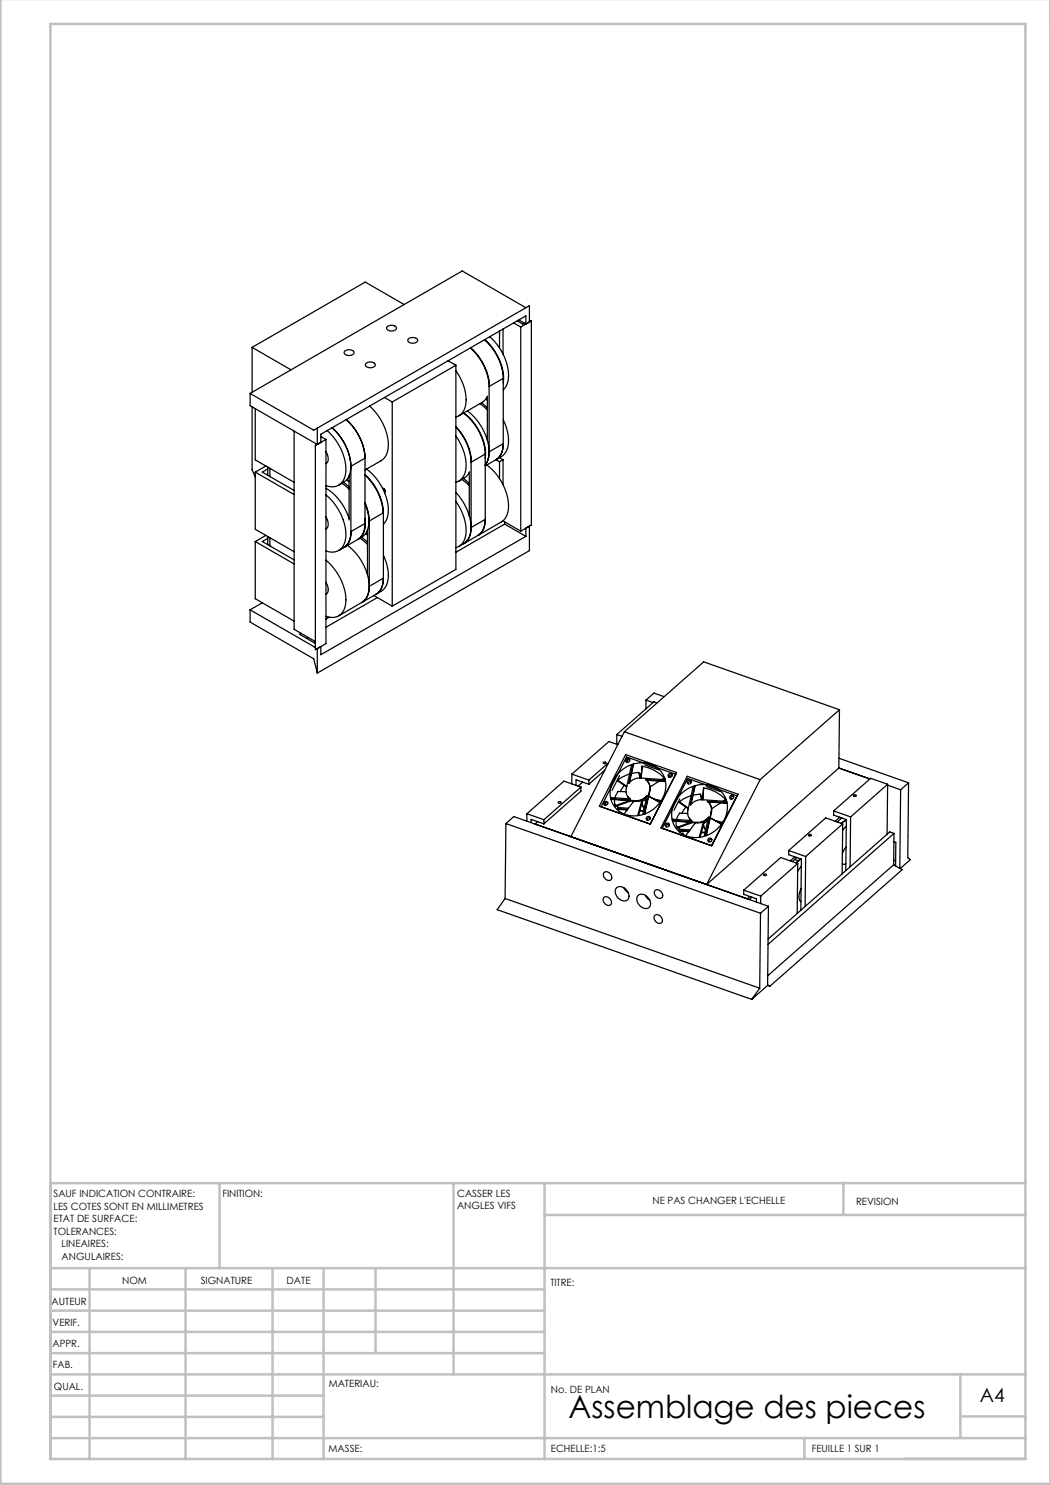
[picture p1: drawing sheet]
<svg xmlns="http://www.w3.org/2000/svg" width="210mm" height="297mm" viewBox="0 0 210 297" stroke-linecap="round" stroke-linejoin="round" font-family="sans-serif">
<g fill="none" stroke="#c0c0c0" stroke-width=".5">
<path d="M.1 -.1v296.9h210M10.1 236.6h195M43.9 236.6v17M90.7 236.6v38.3M108.9 236.6v55.3M168.7 236.5v6.4M10.1 253.6h195M10.1 257.9h98.8M17.9 253.6v38.3M37.1 253.6v38.3M54.5 253.6v38.3M64.7 253.6v38.3"/>
<path d="M75.1 253.6v17M108.9 243h96.2M10.1 270.6h98.8M10.1 266.4h98.8M10.1 262.1h98.8M10.1 279.1h54.6M10.1 274.9h195M192.1 274.8v12.7M10.1 291.8h195v-287h-195v287.1M10.1 287.6h195M10.1 283.4h54.6M160.9 287.5v4.3"/>
<path d="M192.1 283.3h13"/>
</g>
<g fill="none" stroke="#000" stroke-width=".25">
<path d="M50 78.7v2.4l13.5 7.8M50 78.7l12.7 7.3 .8-.4M50.4 69.5v9M50.4 69.5l7.8 4.5M68.9 70.3a1.21 1.21 0 0 1 1.9 .2 1.19 1.19 0 0 1-2 .1zM73.2 72.7a1.21 1.21 0 0 1 1.9 .3 1.19 1.19 0 0 1-2 0zM76.9 79.5l1.5 .9M77.4 65.4a1.21 1.21 0 0 1 1.9 .2 1.19 1.19 0 0 1-2 .1zM80.8 60.9l-7.8-4.5-22.6 13.1M81.6 67.8a1.21 1.21 0 0 1 1.9 .3 1.19 1.19 0 0 1-1.9 0zM89.6 72.2l1.6 .9M91.2 74.1a9.4 9.4 0 0 1 1.8 7.4l-.7 1.2-1.1 .7"/>
<path d="M91.2 73.1l-12.8 7.3M91.2 73.1v40.8l-12.8 7.3M94.1 69.6a11.1 11.1 0 0 1 3.7 7.7M94.1 69.5a11.1 11.1 0 0 1 3.8 7.8M96.9 68a11.1 11.1 0 0 1 3.8 7.7M97 67.9a10.6 10.6 0 0 1 3.7 8.6M97.2 79.8l.3 .2M97.5 79.3l-.8 1-4.9 2.9M97.5 79.2v8.8M97.8 77.3v13.1M98 67.3a10.5 10.5 0 0 1 3.6 8.8l-.3 1-.6 .9M99.9 66.2v3.4"/>
<path d="M100.6 65.8v5M100.7 75.7l-2.9 1.6M100.7 75.7v13M102.7 64.6l1.4 .8M103.4 64.2l1.1 .6 .4-.1M103.8 64l1.4 .8M104.1 65.4v40.8M105.2 64.8l.7-.4v-3.3l-42.4 24.5M105.2 64.8v-1.6l-41 23.7v1.6l-.7 .4M105.2 61.5l-12.8-7.3-42.4 24.5M106.3 64.2l-.4 .1M106.3 64.2l-2.2 1.2"/>
<path d="M106.3 64.2v40.8l-2.2 1.2M50.4 81.4v12.6l.6 1.4M51 94.4l7.8 4.5M51 94.4v11.5l7.8 4.4M51 81.7v10.3l7.8 4.5M53.2 93.2l-2.2 1.2M53.6 93.8l-1.1 .6 6.3 3.7M53.6 93.4v1.7M54 93.7v1.6M58.8 86.2v39.7l4.3 2.4M63.4 88.8l-.3 .3M63.5 85.6v3.3"/>
<path d="M64.2 87.3l1 .6M65.2 97.7a10.8 10.8 0 0 1 4.6 6M65.2 99a10.4 10.4 0 0 1 3.8 9.2 2.71 2.71 0 0 1-3.8 2M65.2 90.3a1.79 1.79 0 0 1 0 2.4M65.2 87.9l-2.1 1.2M65.2 87.9v40.8l-2.1 1.2v-40.8M65.4 86.1a10.3 10.3 0 0 1 3.6 9.1 2.69 2.69 0 0 1-3.8 1.9M68.4 96.7l1.4 1.1M68.7 96.5l1.1 .9M68.7 96.5l-1 .5M69.2 83.9a11.1 11.1 0 0 1 3.8 7.7 11.1 11.1 0 0 0-3.8-7.7zM69.3 96l.5 .4"/>
<path d="M69.4 95.9l.4 .4M69.8 95.3h.1M69.8 95.2v8.8M70.2 93.3a11.1 11.1 0 0 0-3.8-7.8 10.3 10.3 0 0 1 3.6 9.2l-.6 1.2-.7 .6M70.2 93.3v13M73 94.9a11.1 11.1 0 0 1 3.7 7.7M73 95a11.1 11.1 0 0 1 3.6 7.6M73 91.6l-2.8 1.7M73 91.6v13.1M73.3 93.8a10.7 10.7 0 0 1 4.3 9.2l-.3 1-.6 .9M73.9 81.2a10.3 10.3 0 0 1 3.6 9.1l-.4 .9-.5 .7-3.6 2.1M76.5 97.6a.58 .58 0 0 1 .4 .9"/>
<path d="M76.8 97.7l.3 .5M77 98l-.1 .1M78.4 80.4v40.8M91.2 98.5a10.3 10.3 0 0 1 2.9 8.1l-.5 1.3-.8 .8a3.5 3.5 0 0 0 1.4-3.2M91.2 85.4a11 11 0 0 1 3 7M91.2 85.3a11 11 0 0 1 3.1 7.1M91.2 87.2a9.3 9.3 0 0 1 1.8 7.5l-.7 1.1-1.1 .7M92.4 95.9l1.5 1.2M92.7 82.6a11.1 11.1 0 0 1 4.3 8.2M92.7 95.7l1.2 1M92.8 82.6a10.7 10.7 0 0 1 4.2 9.1M93.5 82.2a10.7 10.7 0 0 1 4.3 9.1l-.3 .9-.5 .8 .6-1.1 .2-1.5"/>
<path d="M93.9 94.5l-.3 .4a4.3 4.3 0 0 1-1.8 1.3M93.9 94.4v8.8M94.2 92.4v13.1M96 80.7l1.5 1.3M96.3 80.5l1.2 1.1M97 90.8l-2.8 1.6M97 90.8v13.1M97.4 93a10.6 10.6 0 0 1 4.2 9.3l-.5 1.3-.6 .6-4.9 2.9M99.2 91.9l.7 .4M99.2 91.9l-2.2 1.3M99.9 91.5l.7 .4M99.9 92.3v3.4"/>
<path d="M100.6 91.9v5.1M100.6 91.9l-.7 .4M100.7 88.7a3.5 3.5 0 0 1-1.5 3.2M100.7 84a7.4 7.4 0 0 1 .5 6.4l-.6 .7-1.4 .8M100.7 88.7l-2.9 1.7M51 108.3v11.4l7.8 4.5M51 108.3l7.8 4.5M53.2 107.1l-2.2 1.2M53.6 107.7l-1.1 .6 6.3 3.7M53.6 107.3v1.6M54 107.5v1.7M65.2 103.4a1.82 1.82 0 0 1 0 2.4"/>
<path d="M65.2 112.1a10.5 10.5 0 0 1 3.9 9 2.72 2.72 0 0 1-3.9 2.2M65.2 116.5a1.75 1.75 0 0 1 0 2.4M69.5 109.1a11.1 11.1 0 0 1 4.4 8.2M70.2 106.3a3.5 3.5 0 0 1-1.5 3.2M70.2 106.3a3.6 3.6 0 0 1-1.4 3.2M72 107.6l1.5 1.3M72.3 107.5l1.2 1M72.3 107.5l-.7 .4M73 100.5l.6 1.9 .3 1.8M73 104.7a3.5 3.5 0 0 1-1.4 3.2l-3.9 2.2M73 103.6a4.1 4.1 0 0 1-1.4 4.3M73 100.7a6.6 6.6 0 0 1 .1 6.1l-.8 .7"/>
<path d="M73 104.7l-2.8 1.6M73.1 106.7l.4 .3M73.5 106.2l-.1 .1M73.5 106v8.9M73.9 117.3a3.5 3.5 0 0 1-1.5 3.2M73.9 104.2v13.1M74.8 119.1l3.6 2.1M75.2 118.8l-7.5 4.4M75.5 119.5l-10.3 6M76.7 115.6a3.5 3.5 0 0 1-1.5 3.2M76.7 111.1a7.1 7.1 0 0 1 .3 6.4 4 4 0 0 1-1.8 1.3M76.7 102.6l-2.8 1.6"/>
<path d="M76.7 115.6l-2.8 1.7M76.7 102.6v13M91.2 100.3a9.4 9.4 0 0 1 1.8 7.4l-.7 1.1-1.1 .7M95.6 107.1l-3.8 2.2M97 103.9a3.5 3.5 0 0 1-1.4 3.2M97 103.9l-2.8 1.6M100.6 104.2l3.5 2M100.9 104.8l-9.7 5.7M100.9 104.8l4.3 2.5M100.9 104.4v.4M105.2 107.3l-41 23.6v-1.6l-.7 .4v4.9M105.2 107.3v-1.7l.7-.4v4.9l-42.4 24.5"/>
<path d="M50 122v2.4l12.7 7.4 .8 2.8M50 122l13.1 7.5M52.5 120.6l-2.5 1.4M60.2 126.7l-.3 .2 3.2 1.8M61.7 127.5l-.4 .2M65.8 123.4l-.6 .4M132.8 139.3l-2-.7-1.6 1.4M114.4 154.8v2M114.4 154.8l3.4 1.2M116.2 157.4l-3.4-1.2-7.4 6.5M116.2 157.4v.9l-7.4 6.5M116.2 157.4l-7.4 6.5"/>
<path d="M116.5 156.4l-.9 .8M117.8 156.9l-2.6-.9v1.1M117.8 156v.9M120.7 152.5a.28 .28 0 0 1 .3-.1 .28 .28 0 0 1 .2 .3 .28 .28 0 0 1-.3 .1 .28 .28 0 0 1-.2-.3zM120.9 154.1l-3.1 2.8M121.7 152.6l-3.9 3.4M122.2 159.8a4.8 4.8 0 0 0 6.3 3.1l.9-3.8a2.8 2.8 0 0 1-2.3 1M122.2 159.8l4.9 .3M122.2 159.8l4.9 .4M122.9 159.9l.2 1.2M123.4 146.9l-.1 2M123.4 146.9l1 .4"/>
<path d="M123.6 156l1.8 1.3M123.6 156l-.1 .2 1.8 1.2M123.6 148.9l-1.8-.6-7.4 6.5M123.9 155.1l-1.5 3M124 154.3l1.1-.8 1.2-.6-1 4.8a1.94 1.94 0 0 0 .7 2.1l-3.9-.3a5.7 5.7 0 0 1 1.9-5.2zM124.9 157.1l-.8 1.2M124.9 146.4l-10.7 20.9M124.9 146.4l27.1 9.5M125.1 150.9l10.2 3.6-5.2 10.3-10.2-3.6zM125.2 158.3h-1.6l-.6 1.3M125.5 152l-.2 .4M125.6 159.3l.4 .5"/>
<path d="M125.9 154.8l-1.5 .6-.8 .6M125.9 152l-.4 .1-.2 .3M126.3 154.7l1.5-.2 .2 1.1M126.6 152.8l-.8 3.8a2.8 2.8 0 0 1 2.3-1l4.9 .4M126.6 152.8a4.9 4.9 0 0 1 6.4 3.2M126.6 152.8l-.7 3.7M128.1 154.8l-.2 .1M128.1 154.8v.1M128.1 154.8l-.2 .5M128.1 154.9l-.1 .6M128.3 154.8l-.2 .1M128.4 153.2a7.7 7.7 0 0 1 4.4 2.4"/>
<path d="M128.4 153.2l-.2 2.4zM128.9 153l2.8 1M129.1 156l4 .2a6.1 6.1 0 0 1-4.2 6.6l1-4.8a1.94 1.94 0 0 0-.8-2zM129.2 140l1.4 .5M129.2 140v1.8M129.3 156l3.8 .3M129.3 159.7l-.9 .6M129.4 159.3a2.8 2.8 0 0 1-2.3 .9M129.6 156.4l.4 .8v.9M129.9 158l.1 .1M130 158.1l-1.1 4.7M130.8 159.8l1.4 .3"/>
<path d="M131.4 159.9l-.1 .1M131.4 140.6l-.6-.2-7.4 6.5M131.4 160v.1l-.1-.1M131.8 156.2l-1.8 1.2M132.7 155.5l.2 .1M132.8 155.6l.2 .3M132.8 155.6l-.5 .3M132.9 155.6h-.1M132.9 155.6l.1 .3M133.8 155.3l.3 .1M134.4 155l-.5 .1-.1 .3M135.9 159.8l-1.1 2.2"/>
<path d="M136.3 158.6l1.1-.8 1.2-.5-1 4.7a1.94 1.94 0 0 0 .7 2.1l-3.9-.3a5.7 5.7 0 0 1 1.9-5.2zM137.4 155.3l10.2 3.5-5.2 10.4-10.2-3.6zM138.2 159.2l-1.5 .6-.8 .6M138.3 156.3l-.5 .1-.2 .4M138.6 159.1l1.5-.3 .2 1.1M139 157.2l-.9 3.8a2.8 2.8 0 0 1 2.3-1.1l4.9 .4M139 157.2a4.9 4.9 0 0 1 6.3 3.1M139 157.2l-.8 3.7M140.4 159.1l-.2 .1M140.4 159.1v.1M140.4 159.1l-.1 .6M140.4 159.2l-.1 .6"/>
<path d="M140.6 159.2h-.2M140.7 157.6a7.7 7.7 0 0 1 4.5 2.3M140.7 157.6l-.2 2.3zM141.2 157.3l2.9 1M145 159.8l.2 .2M145.1 159.9l.2 .4M145.1 159.9l-.5 .3M145.2 159.9h-.1M145.2 159.9l.2 .4M146.1 159.7l.3 .1M146.7 159.3l-.4 .1-.2 .4M167.8 153.6l6.2 2.2"/>
<path d="M167.8 153.6l-26.5 23.3 10.7-21M167.8 151.7l13.9 4.9M167.9 141.9l-15.9 14M167.9 141.9l-.1 11.7M167.9 141.9l-27.2-9.5-15.8 14M170.7 159a.28 .28 0 0 1 .4-.1 .28 .28 0 0 1 .1 .3 .28 .28 0 0 1-.3 .1 .28 .28 0 0 1-.2-.3zM177.5 157l2.6 1M177.5 156.9l-7.4 6.5M177.5 156.9l-3.4-1.2-7.4 6.5M177.5 156.9l-.1 10M180.1 158l-.1 15.7M181.7 156.6l-1.6 1.4"/>
<path d="M181.7 156.6l-.1 14.9 .5 .4-2.1 1.8M101 179.7l50.9 17.9M101 179.7l-1.6 2.2 50.9 18M101.2 164.7l1.6-1.4 50.9 18M101.2 164.7l50.9 18M101.2 164.7l-.2 15M105.4 162.7v1.5M105.4 162.7l3.4 1.2M106.2 164.5v-.6l2.6 .9M107.5 164.3l-.5 .5M108.8 163.9v.9M111.7 160.4a.28 .28 0 0 1 .3-.1 .28 .28 0 0 1 .2 .3 .28 .28 0 0 1-.3 .1 .28 .28 0 0 1-.2-.3z"/>
<path d="M120.2 161.4l5.1-10 9.9 3.5-5.1 9.9M120.8 179.5a1.03 1.03 0 0 1 1.2 .3 1.03 1.03 0 0 1 0 1.2 1.08 1.08 0 0 1-1.1-.3 1.08 1.08 0 0 1-.1-1.2zM120.9 174.5a1.03 1.03 0 0 1 1.2 .3 1.03 1.03 0 0 1 0 1.2 1.08 1.08 0 0 1-1.1-.3 1.08 1.08 0 0 1-.1-1.2zM121.1 160.6l-.2 .4M121.6 160.6l-.5 .1-.2 .3M123 160.8v.2M123.3 177.6a1.77 1.77 0 0 1 2.5 1.9 1.15 1.15 0 0 1-1 .7 1.15 1.15 0 0 1-1.1-.5 1.56 1.56 0 0 1-.4-2.1zM123.5 161.1l.1 .4M123.6 161.8v.1M123.6 161.8l1.9 .1M123.6 161.9l.1 .3M123.6 161.9l1.8 .1"/>
<path d="M124.8 177.6l.9 .9M125.7 161.7l-2.2-.2 .1 .3M125.9 160.1l-2.8 1M126.2 160.2l-3.1 1.1v-.2M126.6 160.2v.2M126.8 160.2l-2 2.6M127.1 160.1v.1M127.6 179.1a1.77 1.77 0 0 1 2.5 1.9 1.15 1.15 0 0 1-1 .8 1.15 1.15 0 0 1-1.1-.6 1.56 1.56 0 0 1-.4-2.1zM128 162.2h.6M128 162.1h.5M128.2 161.1l.4 .1M128.4 160.1l-.6 .1"/>
<path d="M128.4 160.1l.1 .1-.8 2.9M128.4 160.1l-.9 3M128.4 160.5l.4 1.3M128.5 162.1l.1 .1M128.5 162.1h.2M128.6 162.2h.1M129 162.5l.1 .2M129.1 162.7h.1M129.1 179.1l.9 1M130.1 163.6l-.5 .1-.2 .3M131 178.1a1.03 1.03 0 0 1 1.3 .3 1.03 1.03 0 0 1 0 1.2 1.08 1.08 0 0 1-1.2-.4 1.08 1.08 0 0 1-.1-1.1zM131.3 160v.1"/>
<path d="M132 160.5l-2.3-1.2 2.3 1.2M132.1 160.1l-.3 .2M132.4 165.7l5.1-10 9.9 3.5-5.1 9.9M133.9 164.9l-.5 .1-.2 .4M134.5 164.1a4.8 4.8 0 0 0 6.4 3.2l.8-3.9a2.8 2.8 0 0 1-2.3 1.1M134.5 164.1l4.9 .4M134.5 164.1l5 .5M135.2 164.3l.2 1.2M135.3 165.2v.2M135.8 165.5l.1 .3M135.8 165.8l.1 .3M135.8 165.8l2.2 .2"/>
<path d="M135.9 160.4l1.8 1.2M135.9 160.4l-.1 .1 1.8 1.2M135.9 166.1v.1M135.9 166.1l1.9 .2M135.9 166.2l.1 .3M135.9 166.2l1.8 .1M136.4 166.7l.2-.1 .1 .3M137.2 161.4l-.8 1.2M137.6 162.7l-1.7-.1-.6 1.3M137.9 163.7l.4 .4M138.2 164.5l-2.8 1M138.6 164.5l-3.2 1.1v-.1"/>
<path d="M138.9 164.5v.2M139.1 164.5l-2 2.6M139.4 164.5l.1 .1M140.3 166.5l.6 .1M140.3 166.4l.5 .1M140.5 165.4l.4 .1M140.7 164.4l-.6 .1M140.7 164.4l.1 .1-.8 2.9M140.7 164.4l-.8 3.1M140.7 164.9l.4 1.3M140.8 166.5l.1 .1M140.8 166.5h.2"/>
<path d="M140.9 166.6h.1M141.3 166.8l.1 .3M141.5 160.3l3.9 .3a6.1 6.1 0 0 1-4.2 6.6l1-4.8a1.94 1.94 0 0 0-.7-2.1zM141.6 160.4l3.8 .3M141.6 164l-.8 .6M141.7 163.6a2.79 2.79 0 0 1-2.2 1M141.9 160.8l.4 .8v.9M142 163.6l2.3 1.2M142.2 162.4l.1 .1M142.3 162.5l-1.1 4.6M142.4 167.9l-.5 .1-.2 .4M143.1 164.2l1.4 .3-.3 .2"/>
<path d="M143.7 164.4h-.1M143.7 164.3v.1M144.1 160.6l-1.8 1.2M148.7 178v.9l2.6 .9v.6M148.7 178l3.4 1.2M150 179.3l-.6 .5M150.4 179.4l-.6 .5M152.1 179.2v1.5M152.8 174.9a.28 .28 0 0 1 .3-.1 .28 .28 0 0 1 .2 .3 .28 .28 0 0 1-.4 .1 .28 .28 0 0 1-.1-.3zM157.7 170.1v.8l2.6 .9-.1 10.3M157.7 170.1l3.4 1.2M158.9 171.9l.8 .3"/>
<path d="M159 171.4l-.9 .8M159.4 171.5l-.9 .8M159.5 172.7l-7.4 6.5M159.5 172.7l-3.3-1.2-7.5 6.5M159.5 172.7l-.1 10M159.7 172.2l-.4 .4M160.1 171.8l-.9 .8M160.2 171.8l-.5 .4M160.2 177.7a2.27 2.27 0 0 0 0 2.6M160.3 173.3l-.8 .9M161.1 171.3l-.1 10M161.7 167a.28 .28 0 0 1 .4-.2 .28 .28 0 0 1 .1 .3 .28 .28 0 0 1-.3 .1 .28 .28 0 0 1-.2-.2z"/>
<path d="M166.7 162.2v.8l2.6 .9-.1 10.2M166.7 162.2l3.4 1.2M168 163.5l-1 .8M168.2 164.7l1.1-.7zM168.4 163.6l-1 .8M168.5 172.7l.3 .2 .4-.2M168.5 164.8l-7.4 6.5M168.5 164.8l-3.4-1.2-7.4 6.5M168.5 164.8l-.1 10M169.2 169.4l-.7 1.3M169.3 165.2l-.8 .8M170.1 163.4l-.1 10"/>
<path d="M178.7 173l-25.2 22.2M178.7 173l1.7 .9-26.4 23.3M178.7 172l.4 .2M178.8 168.3l.4 .2-.1 4.7M178.8 166.7l-25.2 22.2M178.8 166.7l-.1 6.3M178.8 166.7l-.9-.3-24.3 21.4M131 183a1.03 1.03 0 0 1 1.2 .4 1.03 1.03 0 0 1 0 1.2 1.08 1.08 0 0 1-1.1-.4 1.08 1.08 0 0 1-.1-1.2zM151.9 197.6l-1.6 2.3M152.1 182.7l-.2 14.9M153.5 197.1l.5 .1M153.5 197.1l-3.2 2.8"/>
<path d="M153.5 197l.5 .2M153.7 181.3l-1.6 1.4M153.7 181.3l-.2 15.8"/>
<circle cx="125.5" cy="152.1" r=".4"/>
<circle cx="134" cy="155.1" r=".4"/>
<circle cx="137.8" cy="156.4" r=".4"/>
<circle cx="146.3" cy="159.4" r=".4"/>
<circle cx="121.1" cy="160.7" r=".4"/>
<circle cx="129.6" cy="163.7" r=".4"/>
<circle cx="133.4" cy="165" r=".4"/>
<circle cx="141.9" cy="168" r=".4"/>
</g>
<text font-size="6.3" x="113.7" y="283.5">Assemblage des pieces</text>
<text font-size="3.9" x="196" y="280.4">A4</text>
<g font-size="2">
<text x="10.7" y="239.5">SAUF INDICATION CONTRAIRE:</text>
<text x="44.5" y="239.5">FINITION:</text>
<text x="91.4" y="239.4">CASSER LES</text>
<text x="10.7" y="242">LES COTES SONT EN MILLIMETRES</text>
<text x="10.7" y="244.5">ETAT DE SURFACE:</text>
<text x="91.4" y="241.9">ANGLES VIFS</text>
<text x="130.5" y="240.8">NE PAS CHANGER L'ECHELLE</text>
<text x="171.2" y="241">REVISION</text>
<text x="10.7" y="247">TOLERANCES:</text>
<text x="12.3" y="249.5">LINEAIRES:</text>
<text x="12.3" y="252">ANGULAIRES:</text>
<text x="24.4" y="256.9">NOM</text>
<text x="40.1" y="256.8">SIGNATURE</text>
<text x="57.3" y="256.8">DATE</text>
<text x="110.1" y="257.1">TITRE:</text>
<text x="10.3" y="260.9">AUTEUR</text>
<text x="10.5" y="269.3">APPR.</text>
<text x="10.5" y="265.2">VERIF.</text>
<text x="10.6" y="273.6">FAB.</text>
<text x="10.8" y="278">QUAL.</text>
<text x="65.8" y="277.4">MATERIAU:</text>
<text x="110.2" y="278.5">No. DE PLAN</text>
<text x="65.7" y="290.4">MASSE:</text>
<text x="110.2" y="290.5">ECHELLE:1:5</text>
<text x="162.4" y="290.4">FEUILLE 1 SUR 1</text>
</g>
</svg>
